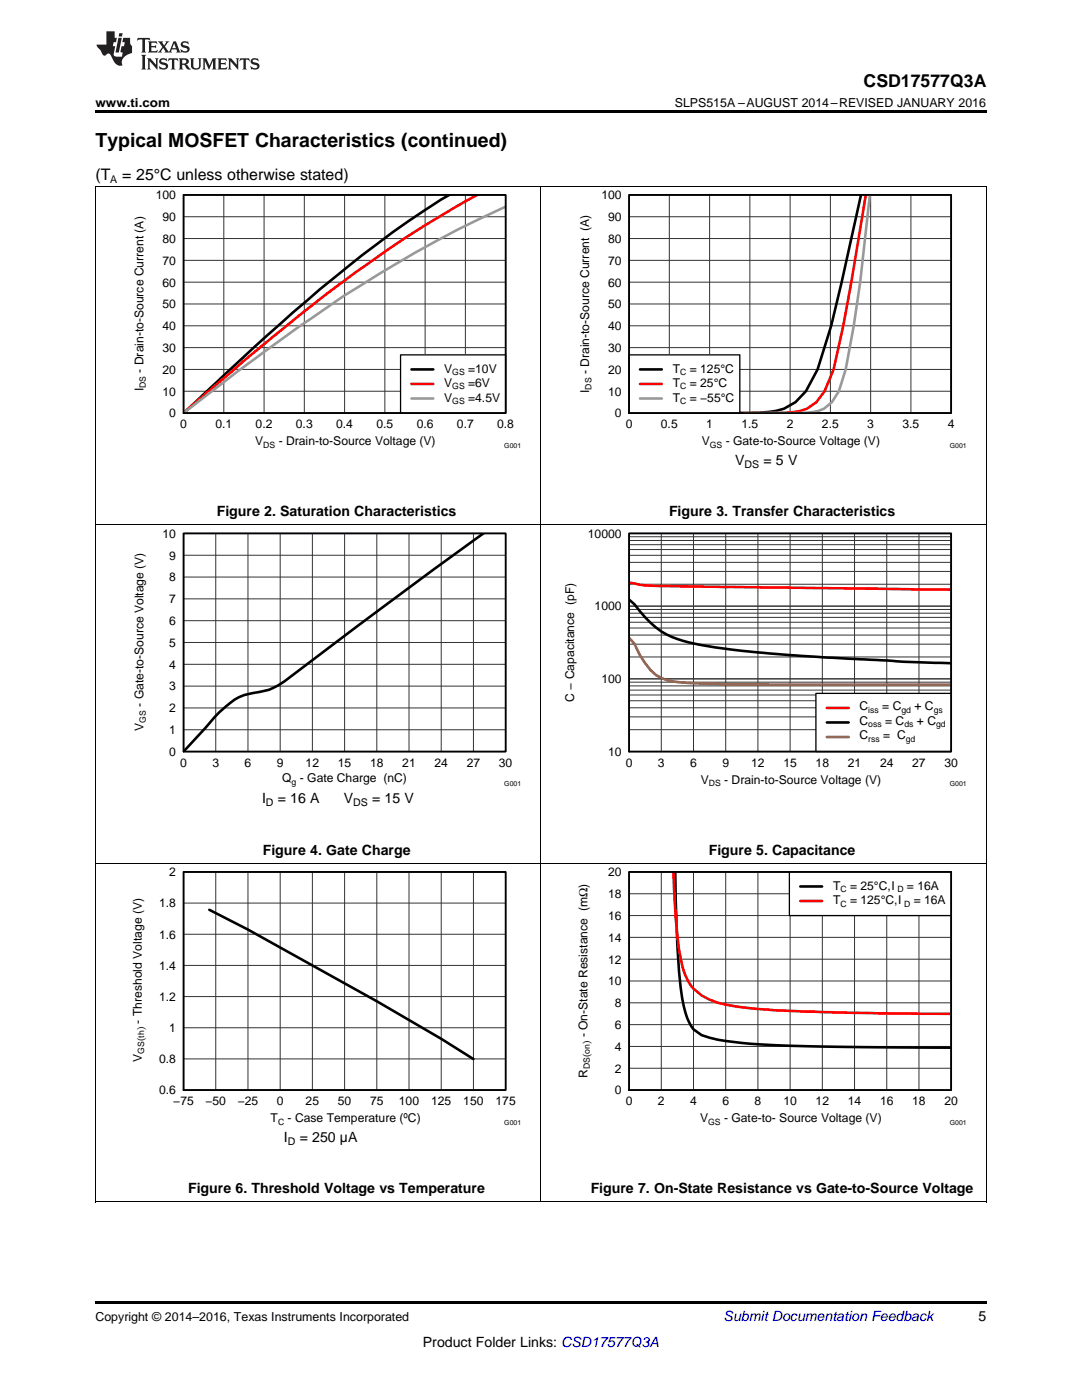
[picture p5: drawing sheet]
<svg xmlns="http://www.w3.org/2000/svg" width="216mm" height="279mm" viewBox="0 0 216 279" stroke-linecap="round" stroke-linejoin="round" font-family="sans-serif">
<path d="M19 239.9h.2zM196.7 239.9h.1zM19 259.7h177.8v.5h-177.8z" fill="#000"/>
<path d="M19.1 172.4v67.5M107.9 172.4v67.5M196.8 172.4v67.5M19 239.9h177.8" fill="none" stroke="#000" stroke-width=".2"/>
<path d="M36.6 174h64.3v43.5h-64.3zM125.5 174h64.3v43.5h-64.3z" fill="none" stroke="#000" stroke-width=".26"/>
<g fill="none" stroke="#333" stroke-width=".2">
<path d="M36.6 174h64.3v43.5h-64.3zM43.1 174v43.5M49.5 174v43.5M55.9 174v43.5M62.3 174v43.5M68.8 174v43.5M75.2 174v43.5M81.6 174v43.5M88 174v43.5M94.5 174v43.5M125.5 174h64.3v43.5h-64.3zM125.5 178.4h64.3"/>
<path d="M132 174v43.5M138.4 174v43.5M144.8 174v43.5M151.2 174v43.5M157.7 174v43.5M164.1 174v43.5M170.5 174v43.5M176.9 174v43.5M183.4 174v43.5M36.6 198.9h64.3M36.6 192.7h64.3M36.6 186.5h64.3"/>
<path d="M36.6 180.2h64.3M125.5 195.8h64.3M125.5 191.4h64.3M125.5 187.1h64.3M125.5 182.7h64.3M36.6 211.3h64.3M36.6 205.1h64.3M125.5 213.2h64.3M125.5 208.8h64.3M125.5 204.5h64.3M125.5 200.1h64.3"/>
</g>
<path d="M134.7 174a202.1 202.1 0 0 0 1.4 25.3 12.9 12.9 0 0 0 2.3 6.1l1.6 1.2a41.5 41.5 0 0 0 11.2 1.8 806.1 806.1 0 0 0 38.6 .7M41.8 181.6l7.7 3.9 25.7 14.3 12.8 7.5 6.5 4.1" fill="none" stroke="#000" stroke-width=".52"/>
<path d="M36.6 174h64.3v43.5h-64.3z" fill="none" stroke="#000" stroke-width=".35"/>
<path d="M134.4 174a93.1 93.1 0 0 0 1.7 18.7 9.4 9.4 0 0 0 7.1 7.4 79.6 79.6 0 0 0 16.1 1.7l16 .4 14.5 .1" fill="none" stroke="#f00" stroke-width=".52"/>
<path d="M157.5 174h32.3v8.7h-32.3z" fill="#fff"/>
<path d="M36.6 106.5h64.3v43.5h-64.3zM125.5 106.5h64.3v43.5h-64.3zM157.5 174h32.3v8.7h-32.3z" fill="none" stroke="#000" stroke-width=".26"/>
<path d="M96.5 106.4l-1 .7a1864.6 1864.6 0 0 0-38.7 28.9 11 11 0 0 1-6.1 2.3 9.4 9.4 0 0 0-5.6 2.7l-2.3 2.1-6.2 6.9M125.5 119.7l1.1 .9a17 17 0 0 0 9.6 7.3 122.6 122.6 0 0 0 20.4 2.8l23.6 1.4 9.6 .3M159.7 176.9h4.3" fill="none" stroke="#000" stroke-width=".52"/>
<path d="M125.5 116.3a51.7 51.7 0 0 0 10.7 .7l53.6 .7M159.7 179.8h4.3" fill="none" stroke="#f00" stroke-width=".52"/>
<path d="M36.6 106.5h64.3v43.5h-64.3zM125.5 174h64.3v43.5h-64.3z" fill="none" stroke="#000" stroke-width=".35"/>
<path d="M19.1 104.8v67.6M107.9 104.8v67.6M196.8 104.8v67.6M19 172.3h177.8" fill="none" stroke="#000" stroke-width=".2"/>
<g fill="none" stroke="#333" stroke-width=".2">
<path d="M36.6 106.5h64.3v43.5h-64.3zM36.6 119.5h64.3M36.6 115.2h64.3M36.6 110.8h64.3M43.1 106.5v43.5M49.5 106.5v43.5M55.9 106.5v43.5M62.3 106.5v43.5M68.8 106.5v43.5M75.2 106.5v43.5M81.6 106.5v43.5M88 106.5v43.5"/>
<path d="M94.5 106.5v43.5M125.5 106.5h64.3v43.5h-64.3zM125.5 116.6h64.3M125.5 114h64.3M125.5 112.2h64.3M125.5 110.8h64.3M125.5 109.7h64.3M125.5 108.7h64.3M125.5 107.9h64.3M125.5 107.1h64.3M132 106.5v43.5M138.4 106.5v43.5"/>
<path d="M144.8 106.5v43.5M151.2 106.5v43.5M157.7 106.5v43.5M164.1 106.5v43.5M170.5 106.5v43.5M176.9 106.5v43.5M183.4 106.5v43.5M36.6 136.9h64.3M36.6 132.6h64.3M36.6 128.2h64.3M36.6 123.9h64.3M125.5 139.8h64.3"/>
<path d="M125.5 138.7h64.3M125.5 137.7h64.3M125.5 136.9h64.3M125.5 136.1h64.3M125.5 135.5h64.3M125.5 131.1h64.3M125.5 128.6h64.3M125.5 126.7h64.3M125.5 125.3h64.3M125.5 124.2h64.3M125.5 123.2h64.3M125.5 122.4h64.3"/>
<path d="M125.5 121.6h64.3M125.5 121h64.3M36.6 145.6h64.3M36.6 141.3h64.3M125.5 145.6h64.3M125.5 141.3h64.3M125.5 143.1h64.3"/>
</g>
<path d="M125.5 127.3l1.1 1.2a16.2 16.2 0 0 0 4.3 6.2 14 14 0 0 0 7.5 1.7l16 .2h35.4" fill="none" stroke="#8b5a2b" stroke-width=".52"/>
<path d="M162.8 138.4h27v11.6h-27z" fill="#fff"/>
<path d="M36.6 38.9h64.3v43.5h-64.3zM162.8 138.4h27v11.6h-27z" fill="none" stroke="#000" stroke-width=".26"/>
<path d="M95.3 38.8a240.5 240.5 0 0 0-35.9 24.4 567.5 567.5 0 0 0-22.8 19.2M165 141.3h4.3" fill="none" stroke="#f00" stroke-width=".52"/>
<path d="M89.7 38.8a226 226 0 0 0-33.7 25.8l-5.2 4.6-14.2 13.2M165 144.2h4.3" fill="none" stroke="#000" stroke-width=".52"/>
<path d="M165 147.1h4.3" fill="none" stroke="#8b5a2b" stroke-width=".52"/>
<path d="M125.5 106.5h64.3v43.5h-64.3z" fill="none" stroke="#000" stroke-width=".35"/>
<path d="M19.1 37.2v67.6M107.9 37.2v67.6M196.8 37.2v67.6M19 104.8h177.8" fill="none" stroke="#000" stroke-width=".2"/>
<g fill="none" stroke="#333" stroke-width=".2">
<path d="M36.6 38.9h64.3v43.5h-64.3zM44.7 38.9v43.5M52.7 38.9v43.5M60.7 38.9v43.5M68.8 38.9v43.5M76.8 38.9v43.5M84.8 38.9v43.5M92.9 38.9v43.5M36.6 56.3h64.3M36.6 52h64.3M36.6 47.6h64.3M36.6 43.3h64.3"/>
<path d="M36.6 78.1h64.3M36.6 73.7h64.3M36.6 69.4h64.3M36.6 65h64.3M36.6 60.7h64.3"/>
</g>
<path d="M100.9 41.2a255.2 255.2 0 0 0-44.7 26.5l-9 6.6-10.6 8.1" fill="none" stroke="#999" stroke-width=".52"/>
<path d="M79.9 70.8h21v11.6h-21z" fill="#fff"/>
<path d="M125.5 38.9h64.3v43.5h-64.3zM79.9 70.8h21v11.6h-21z" fill="none" stroke="#000" stroke-width=".26"/>
<path d="M171.8 38.9l-3.9 17.4-2 8.7-2.8 8.7-2.3 4.4a9.5 9.5 0 0 1-7.4 4.1l-4.4 .2h-17M82.1 73.7h4.4" fill="none" stroke="#000" stroke-width=".52"/>
<path d="M172.8 38.9a498.9 498.9 0 0 1-6.5 34.8l-1.8 4.4a7.8 7.8 0 0 1-7.5 4.2l-15.3 .1M82.1 76.6h4.4" fill="none" stroke="#f00" stroke-width=".52"/>
<path d="M173.6 38.9l-2 17.4-1.2 8.7-1.7 8.7-1.3 4.4a7 7 0 0 1-7.3 4.3h-11.5M82.1 79.5h4.4" fill="none" stroke="#999" stroke-width=".52"/>
<path d="M36.6 38.9h64.3v43.5h-64.3z" fill="none" stroke="#000" stroke-width=".35"/>
<g fill="none" stroke="#333" stroke-width=".2">
<path d="M125.5 38.9h64.3v43.5h-64.3zM133.6 38.9v43.5M141.6 38.9v43.5M149.6 38.9v43.5M157.7 38.9v43.5M165.7 38.9v43.5M173.7 38.9v43.5M181.8 38.9v43.5M125.5 56.3h64.3M125.5 52h64.3M125.5 47.6h64.3M125.5 43.3h64.3"/>
<path d="M125.5 78.1h64.3M125.5 73.7h64.3M125.5 69.4h64.3M125.5 65h64.3M125.5 60.7h64.3"/>
</g>
<path d="M125.5 70.8h22.1v11.6h-22.1z" fill="#fff"/>
<path d="M125.5 70.8h22.1v11.6h-22.1z" fill="none" stroke="#000" stroke-width=".26"/>
<path d="M127.7 73.7h4.4" fill="none" stroke="#000" stroke-width=".52"/>
<path d="M127.7 76.6h4.4" fill="none" stroke="#f00" stroke-width=".52"/>
<path d="M127.7 79.5h4.4" fill="none" stroke="#999" stroke-width=".52"/>
<path d="M125.5 38.9h64.3v43.5h-64.3z" fill="none" stroke="#000" stroke-width=".35"/>
<path d="M19 37.2h177.8" fill="none" stroke="#000" stroke-width=".2"/>
<path d="M19 22h177.8v.5h-177.8z" fill="#000"/>
<g fill="#231f20">
<path d="M27.5 7.6l-.1 .5 .4-.2h.6v.1v2.1l-.2 .4h1l-.3-.4v-2.1l.1-.1h.5l.5 .2-.2-.5zM29.5 8.3l.2 .3v1.5l-.2 .4h1.8l.2-.6a1.04 1.04 0 0 1-1.3 .2v-.7h.6l.3 .2v-.6l-.3 .2h-.6v-.6l.8-.1 .4 .3-.2-.5zM31.5 8.3l.9 1.1-.9 1.1h.8l-.2-.2 .5-.7 .4 .7-.2 .2h1.5l-.1-.2 .1-.4h.9l.1 .4-.2 .2h1l-.3-.3-.7-1.9h-.5l-.9 2-.8-1 .9-1h-.8l.1 .3-.3 .5-.4-.6 .2-.2zM34.7 8.6l.4 1h-.7zM36.3 8.4a.63 .63 0 0 0-.2 .7 .63 .63 0 0 0 .6 .4l.6 .2 .1 .2a.75 .75 0 0 1-.7 .4 .75 .75 0 0 1-.6-.5l.1 .7 .1-.1a1.11 1.11 0 0 0 1.5-.6 1.13 1.13 0 0 0-1.2-.8l-.1-.4a1.04 1.04 0 0 1 1.2 .2l-.2-.5-.1 .1-.5-.2zM28.2 10.9l.2 .4v2.2l-.2 .4h1l-.3-.4v-2.2l.3-.4zM29.3 11.6l.3 .4v1.5l-.3 .4h.8l-.2-.4v-1.3l1.5 1.7v-1.9l.2-.4h-.7l.2 .4v.9l-1.1-1.3zM32 11.8a.62 .62 0 0 0-.2 .7 .62 .62 0 0 0 .6 .4l.6 .1 .1 .3a.76 .76 0 0 1-.7 .3 .76 .76 0 0 1-.6-.4l.1 .7 .1-.1a1.11 1.11 0 0 0 1.5-.6 1.13 1.13 0 0 0-1.2-.8l-.1-.4a1.04 1.04 0 0 1 1.2 .2l-.2-.6-.1 .1-.5-.1zM33.7 11.6l-.2 .6a.61 .61 0 0 1 .8-.3v1.6l-.2 .4h.9l-.2-.4v-1.6a.63 .63 0 0 1 .8 .3l-.2-.6zM35.6 11.6l.3 .4v1.5l-.3 .4h1l-.2-.2v-.8l.5 .2a.76 .76 0 0 0 1.2 .7l-1-1a.58 .58 0 0 0 .6-.5 .58 .58 0 0 0-.5-.6zM36.4 11.9h.1a.45 .45 0 0 1 .5 .1 .45 .45 0 0 1 .1 .5l-.7 .2zM37.9 11.6l.2 .2a2.17 2.17 0 0 0 .3 1.9 .99 .99 0 0 0 1.6-.6v-1.1l.2-.4h-.7l.2 .2a1.92 1.92 0 0 1-.2 1.8 .6 .6 0 0 1-.9-.5v-1.1l.2-.4zM40.4 11.6l.2 .4v1.5l-.2 .4h.7l-.2-.4v-1.4l.8 1.8 .8-1.8v1.4l-.2 .4h.9l-.2-.4v-1.5l.2-.4h-.8l-.6 1.5-.6-1.5zM43.4 11.6l.2 .4v1.5l-.2 .4h1.8l.2-.6a1.04 1.04 0 0 1-1.3 .1v-.6h.5l.4 .2v-.6l-.4 .2h-.5v-.7h.8l.3 .3-.1-.6zM45.5 11.6l.2 .4v1.5l-.2 .4h.7l-.2-.4v-1.3l1.5 1.7v-1.9l.2-.4h-.7l.2 .4v.9l-1.1-1.3zM47.9 11.6l-.1 .6a.61 .61 0 0 1 .8-.3v1.6l-.3 .4h1l-.3-.4 .1-1.6a.63 .63 0 0 1 .7 .3l-.1-.6zM50.2 11.8a.62 .62 0 0 0-.2 .7 .62 .62 0 0 0 .6 .4l.6 .1 .2 .3a.76 .76 0 0 1-.8 .3 .76 .76 0 0 1-.6-.4l.1 .7 .2-.1a1.11 1.11 0 0 0 1.5-.6 1.13 1.13 0 0 0-1.3-.8l-.1-.4a1.04 1.04 0 0 1 1.2 .2l-.1-.6-.2 .1-.5-.1z"/>
<path d="M21.2 6.3v2.6h-1.9l.1 .4 .7 .9a.91 .91 0 0 0 1 .8 .56 .56 0 0 1 .5-.3 .56 .56 0 0 1 .5 .3l.4 .8a1.53 1.53 0 0 0 1.9 1.2 1.54 1.54 0 0 1 1-2.1l.9-.3v-1.4a1.52 1.52 0 0 1-.3-1.6h-1.4l-.2 .8h.5l-.2 .8h-.4l-.2 1v.2l.4 .1-.2 .8a1.93 1.93 0 0 1-1.6-.3l.3-1.8h-.5l.2-.8h.4l.2-.8h-.4v-1.3zM23.6 7.6l-.6 2.9h.7l.6-2.9zM23.8 6.6l-.1 .7h.6l.2-.7z"/>
</g>
<text font-size="3.9" x="19" y="29.3">Typical MOSFET Characteristics (continued)</text>
<text font-size="3.5" x="172.3" y="17.3">CSD17577Q3A</text>
<g font-size="3.2">
<text x="19" y="36">(T</text>
<text x="24.4" y="36">= 25°C unless otherwise stated)</text>
</g>
<g font-size="2.8">
<text x="146.7" y="92.8">V</text>
<text x="152.3" y="92.8">= 5 V</text>
<text x="43.3" y="103">Figure 2. Saturation Characteristics</text>
<text x="133.5" y="103">Figure 3. Transfer Characteristics</text>
<text x="52.3" y="160.3">I</text>
<text x="55.4" y="160.3">= 16 A</text>
<text x="68.6" y="160.3">V</text>
<text x="74.3" y="160.3">= 15 V</text>
<text x="52.4" y="170.6">Figure 4. Gate Charge</text>
<text x="141.4" y="170.6">Figure 5. Capacitance</text>
<text x="56.7" y="227.9">I</text>
<text x="59.8" y="227.9">= 250 µA</text>
<text x="37.5" y="238.2">Figure 6. Threshold Voltage vs Temperature</text>
<text x="117.9" y="238.2">Figure 7. On-State Resistance vs Gate-to-Source Voltage</text>
<text x="195.3" y="263.6">5</text>
<text x="84.4" y="268.9">Product Folder Links: CSD17577Q3A</text>
</g>
<text font-size="2.8" fill="#0000c8" x="144.4" y="263.6">Submit Documentation Feedback</text>
<g font-size="2.5">
<text x="19" y="21.4">www.ti.com</text>
<text x="134.7" y="21.4">SLPS515A –AUGUST 2014–REVISED JANUARY 2016</text>
<text x="19" y="263.6">Copyright © 2014–2016, Texas Instruments Incorporated</text>
</g>
<g font-size="2.4">
<text x="31.1" y="39.8">100</text>
<text x="120" y="39.8">100</text>
<text x="32.4" y="44.1">90</text>
<text x="121.3" y="44.1">90</text>
<text x="32.4" y="52.8">70</text>
<text x="32.4" y="48.5">80</text>
<text x="121.3" y="52.8">70</text>
<text x="121.3" y="48.5">80</text>
<text x="32.4" y="57.2">60</text>
<text x="121.3" y="57.2">60</text>
<text x="32.4" y="65.9">40</text>
<text x="32.4" y="61.5">50</text>
<text x="121.3" y="65.9">40</text>
<text x="121.3" y="61.5">50</text>
<text x="32.4" y="70.2">30</text>
<text x="121.3" y="70.2">30</text>
<text x="28.7" y="74.4" transform="rotate(-90 28.7 74.4)">- Drain-to-Source Current (A)</text>
<text x="32.4" y="74.6">20</text>
<text x="88.6" y="74.4">V</text>
<text x="88.6" y="77.3">V</text>
<text x="93.4" y="74.4">=10V</text>
<text x="93.4" y="77.3">=6V</text>
<text x="117.6" y="74.7" transform="rotate(-90 117.6 74.7)">- Drain-to-Source Current (A)</text>
<text x="121.3" y="74.6">20</text>
<text x="134.2" y="74.4">T</text>
<text x="134.2" y="77.3">T</text>
<text x="137.6" y="74.4">= 125°C</text>
<text x="137.6" y="77.3">= 25°C</text>
<text x="28.7" y="78.1" transform="rotate(-90 28.7 78.1)">I</text>
<text x="32.4" y="79">10</text>
<text x="33.8" y="83.3">0</text>
<text x="88.6" y="80.2">V</text>
<text x="93.4" y="80.2">=4.5V</text>
<text x="117.6" y="78.5" transform="rotate(-90 117.6 78.5)">I</text>
<text x="121.3" y="79">10</text>
<text x="122.7" y="83.3">0</text>
<text x="134.2" y="80.2">T</text>
<text x="137.6" y="80.2">= −55°C</text>
<text x="36" y="85.4">0</text>
<text x="43" y="85.4">0.1</text>
<text x="50.9" y="88.9">V</text>
<text x="51" y="85.4">0.2</text>
<text x="55.6" y="88.9">- Drain-to-Source Voltage (V)</text>
<text x="59" y="85.4">0.3</text>
<text x="67.1" y="85.4">0.4</text>
<text x="75.1" y="85.4">0.5</text>
<text x="83.1" y="85.4">0.6</text>
<text x="91.2" y="85.4">0.7</text>
<text x="99.2" y="85.4">0.8</text>
<text x="124.9" y="85.4">0</text>
<text x="131.9" y="85.4">0.5</text>
<text x="140" y="88.9">V</text>
<text x="140.9" y="85.4">1</text>
<text x="144.8" y="88.9">- Gate-to-Source Voltage (V)</text>
<text x="147.9" y="85.4">1.5</text>
<text x="157" y="85.4">2</text>
<text x="164" y="85.4">2.5</text>
<text x="173.1" y="85.4">3</text>
<text x="180.1" y="85.4">3.5</text>
<text x="189.1" y="85.4">4</text>
<text x="32.4" y="107.3">10</text>
<text x="117.3" y="107.3">10000</text>
<text x="33.8" y="111.7">9</text>
<text x="33.8" y="116">8</text>
<text x="33.8" y="124.7">6</text>
<text x="33.8" y="120.4">7</text>
<text x="118.7" y="121.8">1000</text>
<text x="33.8" y="129.1">5</text>
<text x="33.8" y="137.8">3</text>
<text x="33.8" y="133.4">4</text>
<text x="120" y="136.3">100</text>
<text x="28.6" y="141.1" transform="rotate(-90 28.6 141.1)">- Gate-to-Source Voltage (V)</text>
<text x="33.8" y="142.2">2</text>
<text x="114.6" y="140.1" transform="rotate(-90 114.6 140.1)">C − Capacitance (pF)</text>
<text x="171.5" y="141.8">C</text>
<text x="176" y="141.8">= C</text>
<text x="182.5" y="141.8">+ C</text>
<text x="28.6" y="145.9" transform="rotate(-90 28.6 145.9)">V</text>
<text x="33.8" y="146.5">1</text>
<text x="171.5" y="144.7">C</text>
<text x="171.5" y="147.6">C</text>
<text x="176.2" y="147.6">= C</text>
<text x="176.6" y="144.7">= C</text>
<text x="183" y="144.7">+ C</text>
<text x="33.8" y="150.9">0</text>
<text x="36" y="153">0</text>
<text x="42.4" y="153">3</text>
<text x="48.8" y="153">6</text>
<text x="55.2" y="153">9</text>
<text x="61" y="153">12</text>
<text x="67.4" y="153">15</text>
<text x="73.8" y="153">18</text>
<text x="80.3" y="153">21</text>
<text x="86.7" y="153">24</text>
<text x="93.1" y="153">27</text>
<text x="99.5" y="153">30</text>
<text x="121.3" y="150.9">10</text>
<text x="124.9" y="153">0</text>
<text x="131.3" y="153">3</text>
<text x="137.7" y="153">6</text>
<text x="144.1" y="153">9</text>
<text x="149.9" y="153">12</text>
<text x="156.3" y="153">15</text>
<text x="162.7" y="153">18</text>
<text x="169.2" y="153">21</text>
<text x="175.6" y="153">24</text>
<text x="182" y="153">27</text>
<text x="188.4" y="153">30</text>
<text x="56.3" y="156.1">Q - Gate Charge (nC)</text>
<text x="139.8" y="156.4">V</text>
<text x="144.5" y="156.4">- Drain-to-Source Voltage (V)</text>
<text x="33.8" y="174.9">2</text>
<text x="121.3" y="179.2">18</text>
<text x="121.3" y="174.9">20</text>
<text x="166.2" y="177.6">T</text>
<text x="169.6" y="177.6">= 25°C, I</text>
<text x="181" y="177.6">= 16A</text>
<text x="31.8" y="181.1">1.8</text>
<text x="121.3" y="183.6">16</text>
<text x="166.2" y="180.5">T</text>
<text x="169.6" y="180.5">= 125°C, I</text>
<text x="182.3" y="180.5">= 16A</text>
<text x="31.8" y="187.3">1.6</text>
<text x="121.3" y="187.9">14</text>
<text x="31.8" y="193.5">1.4</text>
<text x="121.3" y="196.7">10</text>
<text x="121.3" y="192.3">12</text>
<text x="31.8" y="199.8">1.2</text>
<text x="122.7" y="201">8</text>
<text x="28.3" y="204.3" transform="rotate(-90 28.3 204.3)">- Threshold Voltage (V)</text>
<text x="33.8" y="206">1</text>
<text x="117.2" y="207" transform="rotate(-90 117.2 207)">- On-State Resistance (mΩ)</text>
<text x="122.7" y="209.7">4</text>
<text x="122.7" y="205.4">6</text>
<text x="28.3" y="211.9" transform="rotate(-90 28.3 211.9)">V</text>
<text x="31.8" y="212.2">0.8</text>
<text x="117.2" y="215.2" transform="rotate(-90 117.2 215.2)">R</text>
<text x="122.7" y="214.1">2</text>
<text x="31.8" y="218.4">0.6</text>
<text x="34.6" y="220.5">−75</text>
<text x="41" y="220.5">−50</text>
<text x="47.4" y="220.5">−25</text>
<text x="55.2" y="220.5">0</text>
<text x="61" y="220.5">25</text>
<text x="67.4" y="220.5">50</text>
<text x="73.8" y="220.5">75</text>
<text x="79.6" y="220.5">100</text>
<text x="86" y="220.5">125</text>
<text x="92.5" y="220.5">150</text>
<text x="98.9" y="220.5">175</text>
<text x="122.7" y="218.4">0</text>
<text x="124.9" y="220.5">0</text>
<text x="131.3" y="220.5">2</text>
<text x="137.7" y="220.5">4</text>
<text x="144.1" y="220.5">6</text>
<text x="150.6" y="220.5">8</text>
<text x="156.3" y="220.5">10</text>
<text x="162.7" y="220.5">12</text>
<text x="169.2" y="220.5">14</text>
<text x="175.6" y="220.5">16</text>
<text x="182" y="220.5">18</text>
<text x="188.4" y="220.5">20</text>
<text x="54" y="224">T</text>
<text x="57.4" y="224">- Case Temperature (ºC)</text>
<text x="139.7" y="224">V</text>
<text x="144.5" y="224">- Gate-to- Source Voltage (V)</text>
</g>
<g font-size="2.1">
<text x="22" y="36.6">A</text>
<text x="148.6" y="93.4">DS</text>
<text x="53.1" y="160.8">D</text>
<text x="70.5" y="160.8">DS</text>
<text x="28.8" y="207.8" transform="rotate(-90 28.8 207.8)">( )</text>
<text x="117.7" y="208.4" transform="rotate(-90 117.7 208.4)">)</text>
<text x="117.7" y="211" transform="rotate(-90 117.7 211)">(</text>
<text x="57.4" y="228.5">D</text>
</g>
<g font-size="1.7">
<text x="29.1" y="77.4" transform="rotate(-90 29.1 77.4)">DS</text>
<text x="90.2" y="74.8">GS</text>
<text x="90.2" y="77.7">GS</text>
<text x="118" y="77.8" transform="rotate(-90 118 77.8)">DS</text>
<text x="135.7" y="74.8">C</text>
<text x="135.7" y="77.7">C</text>
<text x="90.2" y="80.6">GS</text>
<text x="135.7" y="80.6">C</text>
<text x="52.5" y="89.3">DS</text>
<text x="141.6" y="89.3">GS</text>
<text x="173.3" y="142.2">iss</text>
<text x="179.9" y="142.2">gd</text>
<text x="186.3" y="142.2">gs</text>
<text x="29.1" y="144.2" transform="rotate(-90 29.1 144.2)">GS</text>
<text x="173.3" y="145.1">oss</text>
<text x="173.3" y="148">rss</text>
<text x="180.5" y="145.1">ds</text>
<text x="180.7" y="148">gd</text>
<text x="186.8" y="145.1">gd</text>
<text x="58.2" y="156.6">g</text>
<text x="141.4" y="156.9">DS</text>
<text x="167.7" y="178">C</text>
<text x="179.1" y="178">D</text>
<text x="167.7" y="180.9">C</text>
<text x="180.4" y="180.9">D</text>
<text x="28.8" y="210.3" transform="rotate(-90 28.8 210.3)">GS th</text>
<text x="117.7" y="213.4" transform="rotate(-90 117.7 213.4)">DS on</text>
<text x="55.5" y="224.5">C</text>
<text x="141.3" y="224.4">GS</text>
</g>
<g font-size="1.4">
<text x="100.6" y="89.3">G001</text>
<text x="189.5" y="89.3">G001</text>
<text x="100.6" y="156.9">G001</text>
<text x="189.5" y="156.9">G001</text>
<text x="100.6" y="224.5">G001</text>
<text x="189.5" y="224.5">G001</text>
</g>
</svg>
